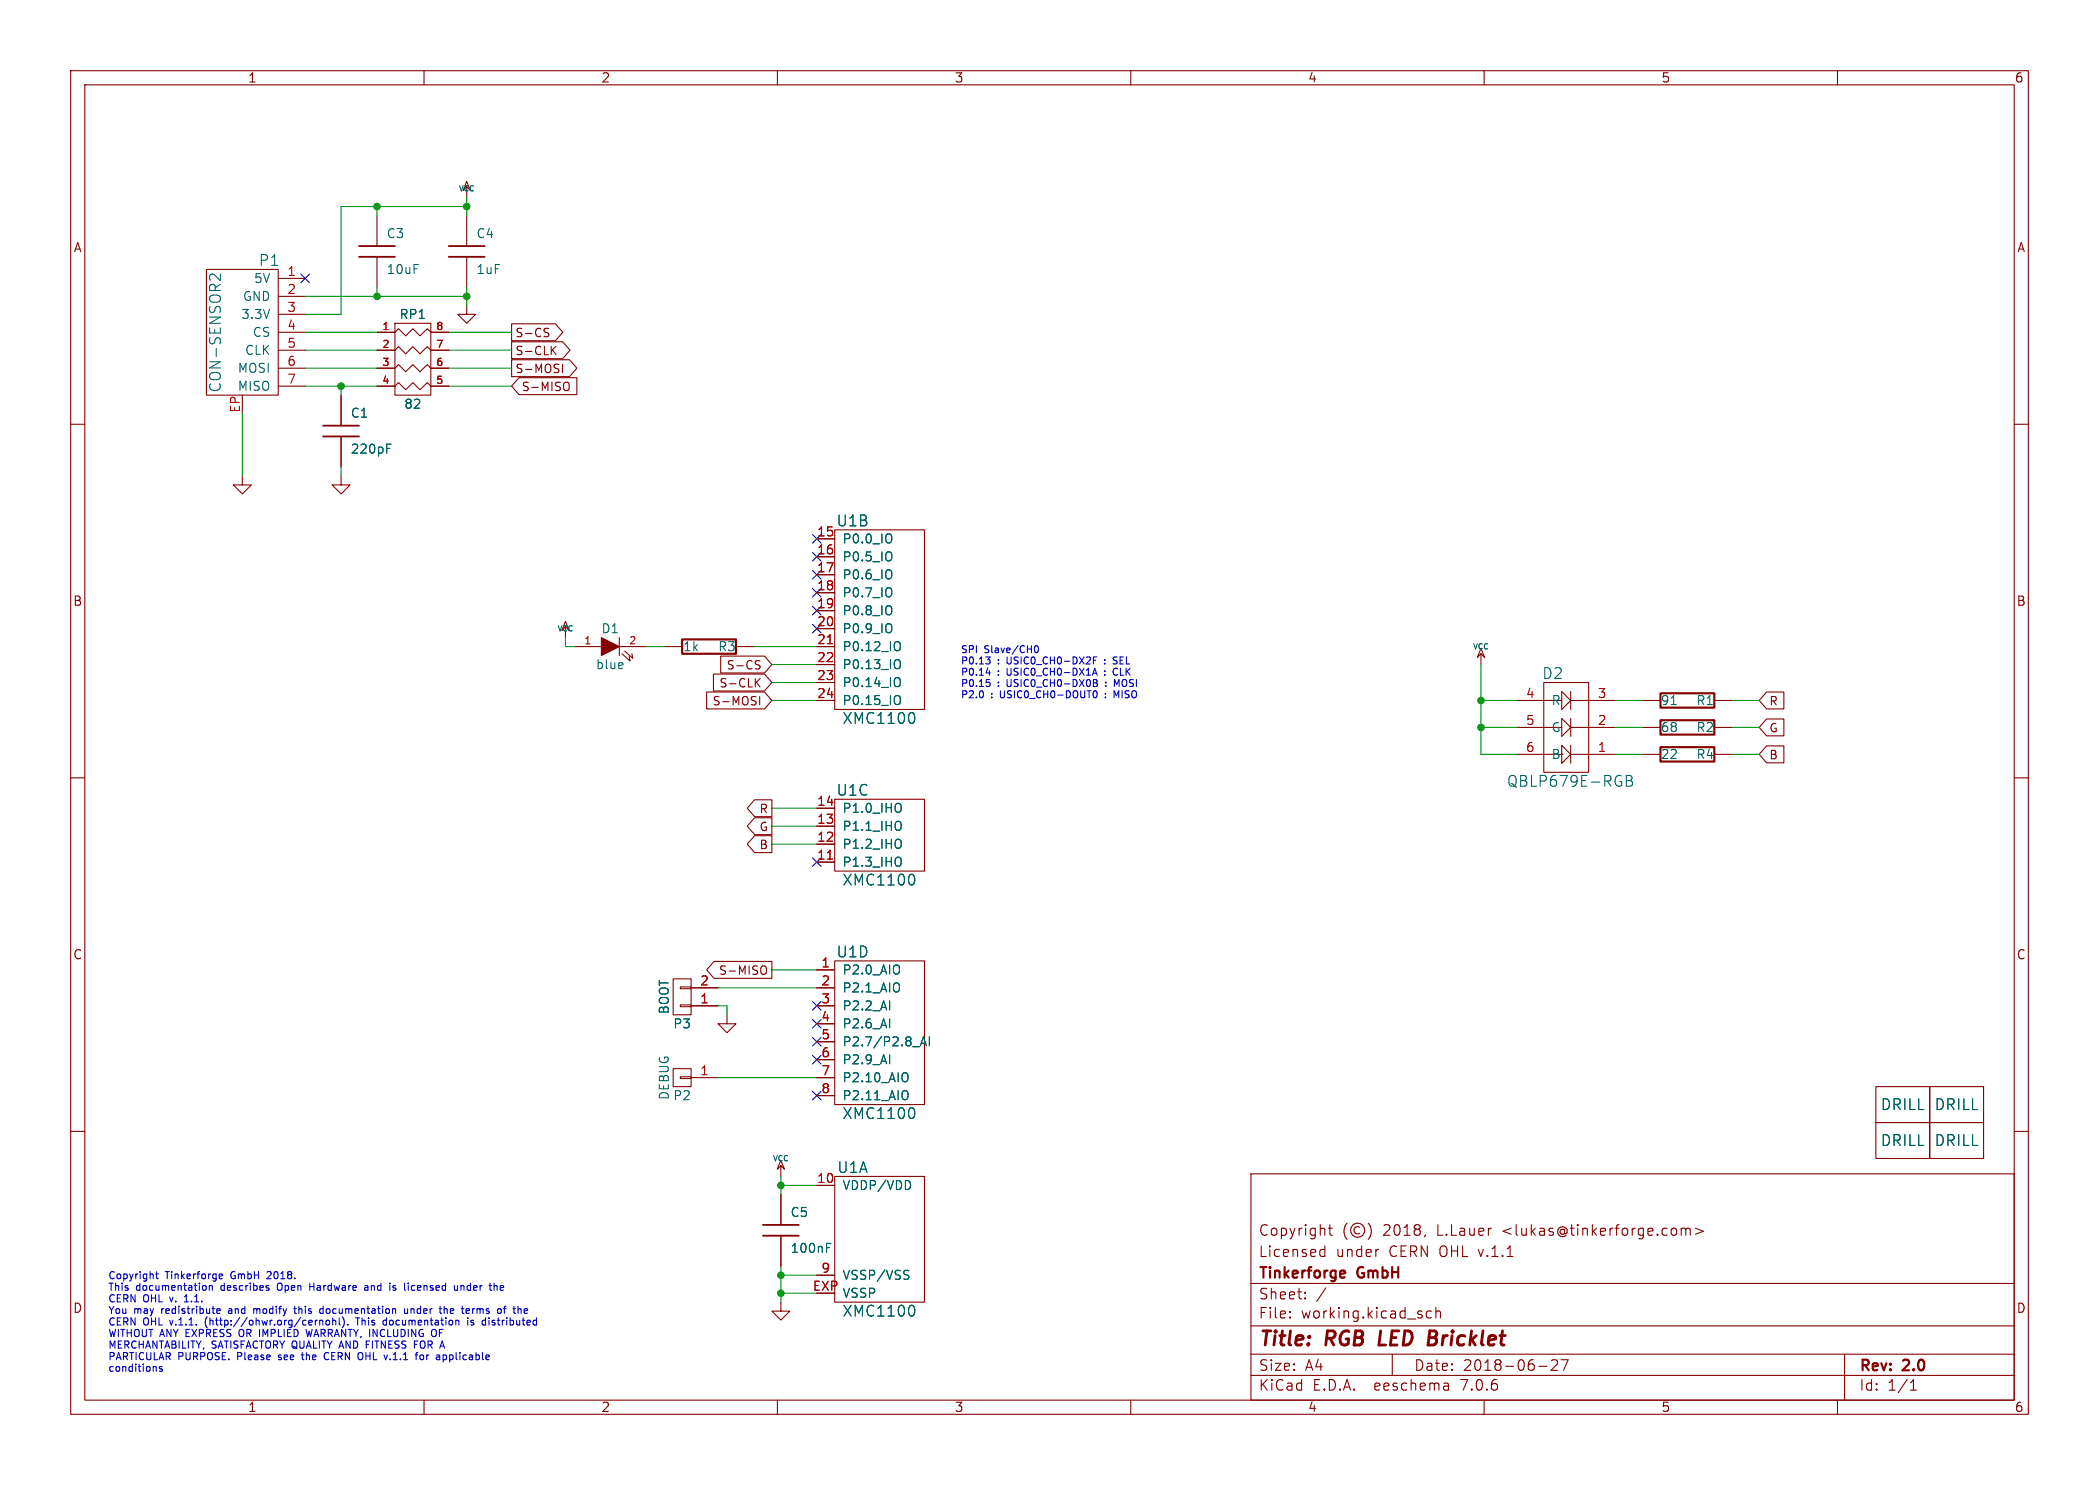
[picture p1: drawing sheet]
<svg xmlns="http://www.w3.org/2000/svg" width="297mm" height="210mm" viewBox="0 0 297 210" stroke-linecap="round" stroke-linejoin="round" font-family="sans-serif">
<g fill="none" stroke="#840000" stroke-width=".15">
<path d="M10 10h277v190h-277zM12 12h273v186h-273zM60 10v2M110 10v2M160 10v2M210 10v2M260 10v2M29.2 38.1h10.2v17.8h-10.2zM39.4 39.4h3.8M53.3 30.5v4.3M53.3 36.3v4.3M66 25.7l.5 1.2-.5-.5-.5 .5z"/>
<path d="M66 26.4v1.5M66 30.5v4.3M66 36.3v4.3M10 60h2M39.4 41.9h3.8M39.4 44.5h3.8M39.4 47h3.8M39.4 49.5h3.8M39.4 52.1h3.8M39.4 54.6h3.8M48.3 55.9v4.3M53.3 54.6h2.6l.5-.5 1 1 1-1 1 1 1.1-1 .5 .5h2.5"/>
<path d="M53.3 52.1h2.6l.5-.5 1 1 1-1 1 1 1.1-1 .5 .5h2.5M53.3 49.5h2.6l.5-.5 1 1 1-1 1 1 1.1-1 .5 .5h2.5M53.3 47h2.6l.5-.5 1 1 1-1 1 1 1.1-1 .5 .5h2.5M55.9 45.7h5.1v10.2h-5.1zM66 43.2v1.3h1.3l-1.3 1.2-1.2-1.2h1.2M72.4 45.8h6.2l1 1.2-1 1.2h-6.2zM72.4 48.3h7.2l1.1 1.2-1.1 1.2h-7.2zM72.4 50.9h8.2l1 1.2-1 1.2h-8.2zM73.4 53.4h8.2v2.4h-8.2l-1-1.2zM77.2 47l.3 .1 .2 .3-.3 .2h-.3M77.2 46.4l.5 .1M78.2 49.5l.5 .7"/>
<path d="M78.7 49l-.7 .6M79.6 51.5v1.2M80 54a.4 .4 0 0 1 .5 .4v.4a.4 .4 0 0 1-.5 .4M285 60h2M34.3 67.3v1.3h1.3l-1.3 1.3-1.3-1.3h1.3M48.3 67.3v1.3h1.2l-1.2 1.3-1.3-1.3h1.3M48.3 61.7v4.3M115.6 76.2h2.5M115.6 78.7h2.5M118.1 74.9h12.7v25.4h-12.7zM80 87.9l.5 1.3-.5-.6-.5 .6zM80 88.6v1.6"/>
<path d="M81.3 91.4h3.8M87.6 91.4h3.8M87.6 90.2v2.5M88 92.5l1.2 1-.2-.7M88.4 92.1l1.1 1-.1-.6M94 91.4h2.5M100 97.9h8.2l1 1.2-1 1.2h-8.2zM101 95.3h7.2l1 1.2-1 1.2h-7.2zM102 92.8h6.2l1 1.2-1 1.2h-6.2zM104.1 91.4h2.6M107 96.5l.5 .6M107.1 94l.3 .1 .1 .3-.2 .2h-.3"/>
<path d="M107.1 93.4l.4 .1M107.5 98.5v1.2M107.5 96l-.6 .6M115.6 81.3h2.5M115.6 83.8h2.5M115.6 86.4h2.5M115.6 88.9h2.5M115.6 91.4h2.5M115.6 94h2.5M115.6 96.5h2.5M115.6 99.1h2.5M209.5 91.7l.6 1.3-.6-.5-.5 .5z"/>
<path d="M209.5 92.5v1.5M214.6 99.1h6.4M218.4 96.5h6.4v12.7h-6.4zM221 97.8l1.2 1.3-1.2 1.2zM222.2 99.1h6.4M222.2 97.8v2.5M232.4 99.1h2.5M242.6 99.1h2.5M250 97.9h2.4v2.4h-2.4l-1.1-1.2zM10 110h2M106.8 115.6h2.4v2.4h-2.4l-1.1-1.2zM106.8 113.1h2.4v2.4h-2.4l-1.1-1.2z"/>
<path d="M106.8 118.2h2.4v2.4h-2.4l-1.1-1.2zM115.6 119.4h2.5M115.6 116.8h2.5M115.6 114.3h2.5M118.1 113h12.7v10.2h-12.7zM214.6 106.7h6.4M214.6 102.9h6.4M221 105.4l1.2 1.3-1.2 1.3zM221 101.6l1.2 1.3-1.2 1.2zM222.2 106.7h6.4M222.2 102.9h6.4M222.2 101.6v2.5"/>
<path d="M222.2 105.4v2.6M232.4 106.7h2.5M232.4 102.9h2.5M242.6 106.7h2.5M242.6 102.9h2.5M250 105.5h2.4v2.4h-2.4l-1.1-1.2zM250 101.7h2.4v2.4h-2.4l-1.1-1.2zM285 110h2M95.2 138.4h2.6v5.1h-2.6zM96.3 139.6h1.5v.2h-1.5zM97.8 139.7h3.8M101 136h8.2v2.4h-8.2l-1-1.2z"/>
<path d="M107.9 136.6a.4 .4 0 0 1 .5 .4v.4a.4 .4 0 0 1-.5 .4M115.6 121.9h2.5M115.6 139.7h2.5M115.6 137.2h2.5M118.1 135.9h12.7v20.3h-12.7zM10 160h2M95.2 151.1h2.6v2.6h-2.6zM96.3 152.3h1.5v.2h-1.5zM96.3 142.1h1.5v.3h-1.5zM97.8 152.4h3.8M97.8 142.2h3.8M102.9 143.5v1.3h1.2l-1.2 1.3-1.3-1.3h1.3"/>
<path d="M115.6 152.4h2.5M115.6 142.2h2.5M115.6 144.8h2.5M115.6 147.3h2.5M115.6 149.9h2.5M115.6 154.9h2.5M265.4 158.8h7.6v5h-7.6zM265.4 153.7h7.6v5.1h-7.6zM273 158.8h7.7v5h-7.7zM273 153.7h7.7v5.1h-7.7zM285 160h2M110.5 164.1l.5 1.3-.5-.6-.5 .6z"/>
<path d="M110.5 164.8v1.6M110.5 168.9v4.3M110.5 174.8v4.3M115.6 167.6h2.5M118.1 166.4h12.7v17.8h-12.7zM177 166h108v32h-108zM186.9 177.6l.1 .1 .5-.1M186.9 176.8l.1-.1 .5 .1M187.5 176.2v1.5M188 173.7h.5M188.2 173.2v1.3v.1l.3 .1M190.6 173a1.72 1.72 0 0 0 0 2.3"/>
<path d="M192.4 173.6a.52 .52 0 0 0-.8 .4 .52 .52 0 0 0 .8 .4M193.6 173a1.72 1.72 0 0 1 0 2.3M195 176.7h.1M201.7 174.6l-.2 .3M237.9 173.8a.37 .37 0 0 1 .6 .1M237.9 173.7v1M238.5 173.9l.2-.2 .4 .1 .1 .9M238.5 173.9v.8M239.9 173.7l1.1 .4-1.1 .5M60 198v2M110 198v2M110.5 184.2v1.2h1.3l-1.3 1.3-1.3-1.3h1.3"/>
<path d="M115.6 180.3h2.5M160 198v2M177 194.5h108M177 191.5h108M177 187.5h108M177 181.5h108M182.5 186.3h.1l-.1 .1M182.5 186.3v.1M182.5 185.5v.1M182.5 185.5h.1l-.1 .1M184.7 183.6v.1M184.7 183.6h-.1l.1 .1"/>
<path d="M184.7 182.8v.1M184.7 182.8h-.1l.1 .1M187.6 182.1l-1.3 2M197 191.5v3M202.5 185.5l-.4-.1-.3 .3v.4l.2 .2 .1 .1 .4-.1M203.2 185.5a.37 .37 0 0 1 .6 .1v.8M203.2 184.9v1.5M204.9 195.7l.1 .9M205 196.5l-.2 .1M205 196h-.2M210 198v2M217.7 193.2h1.2"/>
<path d="M219.5 192.4l.2-.1 .5 .1a.41 .41 0 0 1 .1 .5l-.8 .9h.9M220.9 192.3h1l-.7 1.5M260 198v2M261 191.5v6.5M270.3 196.6h.9M270.3 195.5l.4-.4v1.5"/>
<circle cx="192.1" cy="174" r="1"/>
</g>
<path d="M195.4 188.2l-.3 2h1M202.2 189.2h.7M202.3 188.2h.7M202.9 189.2l.2 .1M203 190.1l-.2 .1h-.7M203.1 189.1l-.2 .1" fill="none" stroke="#840000" stroke-width=".4"/>
<path d="M96.5 90.4h7.6v2.1h-7.6zM234.9 98h7.7v2.1h-7.7zM234.9 105.7h7.7v2h-7.7zM234.9 101.9h7.7v2h-7.7zM190.1 179.7l.2 .1v.2l-.7 .2M190.3 180.6l-.2 .1" fill="none" stroke="#840000" stroke-width=".3"/>
<path d="M50.8 36.3h5.1M50.8 34.8h5.1M63.5 36.3h5.1M63.5 34.8h5.1M45.7 61.7h5.1M45.7 60.2h5.1M107.9 174.8h5.1M107.9 173.2h5.1" fill="none" stroke="#840000" stroke-width=".25"/>
<g fill="none" stroke="#006464" stroke-width=".15">
<path d="M31.2 38.8v.9l-.9-.9a.41 .41 0 0 0-.6 .2v.4M54.7 63.4h.4M54.7 62.8h.6M126.1 75.7v.9M126.1 78.2v.9M88.1 93.8v.2l-.6 .1M126.1 80.8v.9M126.1 83.3v.9M126.1 85.9v.9M126.1 88.4v.9M127.1 90.7l.1 .1a.81 .81 0 0 1-.1 1.2M127.1 93.3l.1 .1a.81 .81 0 0 1-.1 1.2"/>
<path d="M127.1 95.8l.1 .1a.81 .81 0 0 1-.1 1.2M127.1 98.4h.1a.81 .81 0 0 1-.1 1.2M236.5 99.6h.7M127.3 113.7a.9 .9 0 0 1 0 1.1M127.3 116.2a.9 .9 0 0 1 0 1.2M127.3 118.8a.9 .9 0 0 1 0 1.1M129.2 100.8a1.14 1.14 0 0 1 0 1.4M230.1 109.7h.7a.36 .36 0 0 1 .1 .4 .36 .36 0 0 1-.3 .3 .41 .41 0 0 1 .4 .4 .41 .41 0 0 1-.3 .4h-.6zM230.1 110.4h.5M127.3 121.3a.9 .9 0 0 1 0 1.1M129.2 123.7a1.14 1.14 0 0 1 0 1.4M128.3 151.8a.9 .9 0 0 1 0 1.1"/>
<path d="M128.3 154.3a.9 .9 0 0 1 0 1.2M129.1 148h1M129.2 156.7a1.14 1.14 0 0 1 0 1.4M130.2 147.9l.5-1.3 .4 1.3M130.4 147.5h.6M131.5 146.6v1.3M117 176.4h.4M117 175.8h.6M128.1 179.6l.5 .1M128.8 167.3v.6M128.4 180.3l.2 .3-.1 .2-.1 .1M129.2 184.7a1.14 1.14 0 0 1 0 1.3"/>
</g>
<path d="M117.1 91h.7M117.1 121.5h.7" fill="none" stroke="#a90000" stroke-width=".15"/>
<path d="M85.1 90.2l2.5 1.2-2.5 1.3z" fill="#840000" stroke="#840000" stroke-width=".15"/>
<g fill="none" stroke="#0000c2" stroke-width=".15">
<path d="M139.5 95.2h.6M139.6 96.1h.4M139.9 93.3l.2 .2v.2l-.2 .2M139.9 96.5l.2 .2v.2l-.2 .2M140 94.8v.7M140.1 92.9l-.3 .4M146.5 91.4l.1-.1a.53 .53 0 0 1 .3 .5 .53 .53 0 0 1-.3 .5 .66 .66 0 0 1-.1-.9zM154.6 95.5l.3-1 .3 1M154.7 95.2h.4M154.7 93.4h.3M154.7 96.1l.5 .1v.2l-.2 .2M154.7 96.6h.3"/>
<path d="M154.8 97.7h.1a.53 .53 0 0 1 .3 .5 .53 .53 0 0 1-.3 .5l-.1-.1M155 96.6l.3 .2-.1 .2-.5 .1M155.2 92.9h-.5v1M156.3 93.8v.1M156.3 93.3v.1M156.3 94.9v.1M156.3 95.4v.1M156.4 98.6v.1M156.4 98.1v.1M156.5 97v.1M156.5 96.5v.1M157.5 93.8l.4 .1"/>
<path d="M157.8 94.5a.53 .53 0 0 0-.3 .5 .53 .53 0 0 0 .3 .5M157.9 92.9h-.2l-.2 .2 .1 .2 .3 .1M158 98.4l-.4-.7v1M158 96.8l-.3-.7v1M22.2 179.8v.9l.2 .1M37.8 179.9h.1M22 193.3l.1 .1v.5M22 180.2h.4M22.9 193.3h-.2l-.2 .1 .1 .1 .3 .1v.3h-.4M26.1 184.1h.6M26.3 183.2l-.2 .2M28.8 181.8h.3l.1 .2-.1 .4-.3 .1"/>
<path d="M29.1 186.7v.6M29.6 181.9l.2-.1h.2v.7M29.6 181.8v.7M30.7 185.4l.5-.1-.1-.2h-.3l-.1 .1v.5h.4M31 180.3l.2-.1h.2l.1 .1v.1l-.5 .1M31 180.7l.2 .1h.3M32.4 185.4v.3M33.9 188.1v.8M35.9 185.1v.6M36.2 185.1l-.3 .1M37.9 182.1l.2 .2-.2 .2M37.9 181.8h.1"/>
<path d="M38.3 180.3l-.6 .5h.7M39.3 181.6v.7M39.4 192.2l.1 .1M39.4 191.7v.2M41.6 185.1h.3M41.7 184.7v.9l.2 .1M42.6 191.6h.4M42.8 191.3v.8l.2 .2M43.3 188l.2 1 .2-.7 .2 .7M43.8 181.5v1M43.8 181.9h.6M45.2 185.6l.2 .1h.3"/>
<path d="M45.2 186.7v.7M45.2 186.8l.2-.1 .2 .1 .1 .6M45.7 185.1h-.3l-.2 .2M45.7 184.7v1M46.1 191.3a.5 .5 0 0 0-.2 .7 .5 .5 0 0 0 .5 .2M46.2 186.8l.2-.1 .2 .2v.3l-.2 .2-.2-.1-.1-.1zM47.1 186.8l.1-.1 .3 .1v.6M47.1 186.4v1M48 186.4v.8l.1 .2M48.5 186.3a1.19 1.19 0 0 1 0 1.4M49.2 187.3v.1M50.6 186.4v1"/>
<path d="M51.2 191.3a.72 .72 0 0 1 0 .9M51.6 181.8h.4l.1 .7M51.8 190.1h.4M52.1 182l-.4 .1-.1 .1 .1 .3 .4-.1M54.2 187.3l.2 .1 .3-.1M54.7 186.8l-.3-.1-.2 .1M54.7 186.4v1M55.6 182.4h.4M56 181.8h-.3l-.1 .1v.2l.4 .1M57.2 185.1l.1 .6h.2h.2M57.7 185.1v.6M57.8 181.5v.1"/>
<path d="M58.2 185.1v.6M58.3 181.8l-.1 .2 .1 .4M58.3 185.1l-.1 .1M58.6 190.1h.4M59.5 191.7l.3-.1 .1 .2v.3l-.1 .2-.3-.1-.1-.1zM61.6 188.1a.72 .72 0 0 1 0 .9M62.7 191.7l.3-.1 .2 .2-.1 .4h-.4M62.9 185.2l.1-.1h.2l.1 .6M62.9 184.7v1M64.3 181.8l.1 .6 .2 .1 .1-.1M64.7 181.8v.7M64.8 186.7l.1 .2v.5"/>
<path d="M65.2 181.8v.7M65.6 181.8h-.2l-.2 .1M66.2 186.4v.1M66.2 186.7v.7M66.3 185.1l.1 .2-.5 .1M66.4 185.7h-.1M66.6 187.3h.4M66.9 185.1v.6M66.9 185.2v.1M67 186.8l-.2-.1-.2 .2 .1 .1 .3 .1M69.2 186.4v.1M69.2 186.7v.7"/>
<path d="M70.1 181.8l.2 .1v.6M70.8 181.8v.6M71.2 185.1h.4M71.3 182l-.5 .1M71.6 184.7l-.2 .2v.8M74.2 185.7h.4M74.2 185.1h.3l.2 .2-.5 .1"/>
</g>
<g fill="none" stroke="#009600" stroke-width=".15">
<path d="M53.3 29.2v1.3M66 27.9v2.6M66 29.2h-17.7v15.3h-5.1M34.3 58.4v8.9M43.2 52.1h10.1M43.2 54.6h10.1M43.2 47h10.1M43.2 41.9h22.8M43.2 49.5h10.1M48.3 54.6v1.3M53.3 40.6v1.3M63.5 52.1h8.9"/>
<path d="M63.5 54.6h8.9M63.5 47h8.9M63.5 49.5h8.9M66 40.6v2.6M48.3 66v1.3M80 90.2v1.2h1.3M91.4 91.4h2.6M106.7 91.4h8.9M109.2 99.1h6.4M109.2 96.5h6.4M109.2 94h6.4M209.5 94v12.7h5.1"/>
<path d="M209.5 99.1h5.1M228.6 99.1h3.8M245.1 99.1h3.8M109.2 119.4h6.4M109.2 116.8h6.4M109.2 114.3h6.4M209.5 102.9h5.1M228.6 106.7h3.8M228.6 102.9h3.8M245.1 106.7h3.8M245.1 102.9h3.8M101.6 139.7h14"/>
<path d="M109.2 137.2h6.4M101.6 142.2h1.3v1.3M101.6 152.4h14M110.5 166.4v2.5M110.5 179.1v5.1M110.5 167.6h5.1M110.5 180.3h5.1M110.5 182.9h5.1"/>
</g>
<g fill="none" stroke="#000084" stroke-width=".15">
<path d="M42.6 38.8l1.2 1.2M43.8 38.8l-1.2 1.2M115 78.1l1.2 1.2M115 75.6l1.2 1.2M116.2 78.1l-1.2 1.2M116.2 75.6l-1.2 1.2M115 88.3l1.2 1.2M115 80.7l1.2 1.2M115 85.8l1.2 1.2M115 83.2l1.2 1.2M116.2 88.3l-1.2 1.2M116.2 80.7l-1.2 1.2"/>
<path d="M116.2 85.8l-1.2 1.2M116.2 83.2l-1.2 1.2M115 121.3l1.2 1.2M116.2 121.3l-1.2 1.2M115 149.3l1.2 1.2M115 144.2l1.2 1.2M115 141.6l1.2 1.2M115 154.3l1.2 1.2M115 146.7l1.2 1.2M116.2 149.3l-1.2 1.2M116.2 144.2l-1.2 1.2M116.2 141.6l-1.2 1.2"/>
<path d="M116.2 154.3l-1.2 1.2M116.2 146.7l-1.2 1.2"/>
</g>
<g fill="#009600" stroke="#009600" stroke-width=".15">
<circle cx="110.5" cy="167.6" r=".46"/>
<circle cx="209.5" cy="102.9" r=".46"/>
<circle cx="209.5" cy="99.1" r=".46"/>
<circle cx="110.5" cy="180.3" r=".46"/>
<circle cx="110.5" cy="182.9" r=".46"/>
<circle cx="53.3" cy="29.2" r=".46"/>
<circle cx="66" cy="29.2" r=".46"/>
<circle cx="48.3" cy="54.6" r=".46"/>
<circle cx="53.3" cy="41.9" r=".46"/>
<circle cx="66" cy="41.9" r=".46"/>
</g>
<g font-size="2.8" fill="#840000">
<text x="178" y="190.9">Title:</text>
<text x="187.7" y="190.9">RGB</text>
<text x="196" y="190.9">LED</text>
<text x="203.7" y="190.9">Bricklet</text>
</g>
<g font-size="2.1" fill="#006464">
<text x="36.5" y="37.8">P1</text>
<text x="31.5" y="55.6" transform="rotate(-90 31.5 55.6)">CON-SENSOR2</text>
<text x="118.3" y="74.7">U1B</text>
<text x="218.1" y="96.2">D2</text>
<text x="119.1" y="102.6">XMC1100</text>
<text x="118.3" y="112.8">U1C</text>
<text x="213.1" y="111.5">QBLP679E-RGB</text>
<text x="119.1" y="125.5">XMC1100</text>
<text x="118.3" y="135.6">U1D</text>
<text x="119.1" y="158.5">XMC1100</text>
<text x="266" y="157.2">DRILL</text>
<text x="273.7" y="157.2">DRILL</text>
<text x="118.4" y="166.1">U1A</text>
<text x="266" y="162.3">DRILL</text>
<text x="273.7" y="162.3">DRILL</text>
<text x="119.1" y="186.4">XMC1100</text>
</g>
<g font-size="2.1" fill="#840000">
<text x="178" y="178">Licensed</text>
<text x="178" y="175">Copyright</text>
<text x="189" y="178">under</text>
<text x="195.7" y="175">2018,</text>
<text x="196.6" y="178">CERN OHL v.1.1</text>
<text x="203.5" y="175">L.Lauer</text>
<text x="212.8" y="175">&lt;lukas@tinkerforge.com&gt;</text>
<text x="178" y="184">Sheet:</text>
<text x="178" y="181.2">Tinkerforge</text>
<text x="192.2" y="181.2">GmbH</text>
<text x="178" y="186.7">File:</text>
<text x="184.1" y="186.7">working.kicad_sch</text>
<text x="178" y="196.9">KiCad</text>
<text x="178" y="194.1">Size:</text>
<text x="184.7" y="194.1">A4</text>
<text x="185.7" y="196.9">E.D.A.</text>
<text x="194.6" y="196.9">eeschema</text>
<text x="200" y="194.1">Date:</text>
<text x="207" y="196.9">7.0.6</text>
<text x="207" y="194.1">2018-06-27</text>
<text x="263" y="194.3">Rev:</text>
<text x="263" y="196.9">Id:</text>
<text x="267.1" y="196.9">1/1</text>
<text x="269.4" y="194.3">2.0</text>
</g>
<g font-size="1.8" fill="#840000">
<text x="35" y="11.9">1</text>
<text x="85" y="11.9">2</text>
<text x="135" y="11.9">3</text>
<text x="185" y="11.9">4</text>
<text x="235" y="11.9">5</text>
<text x="285" y="11.9">6</text>
<text x="10.3" y="35.9">A</text>
<text x="285.3" y="35.9">A</text>
<text x="10.3" y="85.9">B</text>
<text x="285.3" y="85.9">B</text>
<text x="10.3" y="135.9">C</text>
<text x="285.3" y="135.9">C</text>
<text x="10.3" y="185.9">D</text>
<text x="285.3" y="185.9">D</text>
<text x="35" y="199.9">1</text>
<text x="85" y="199.9">2</text>
<text x="135" y="199.9">3</text>
<text x="185" y="199.9">4</text>
<text x="235" y="199.9">5</text>
<text x="285" y="199.9">6</text>
</g>
<g font-size="1.8" fill="#006464">
<text x="54.6" y="33.9">C3</text>
<text x="67.3" y="33.9">C4</text>
<text x="35.9" y="40.2">5V</text>
<text x="54.6" y="39">10uF</text>
<text x="67.3" y="39">1uF</text>
<text x="34" y="45.3">3.3V</text>
<text x="34.3" y="42.8">GND</text>
<text x="35.7" y="47.9">CS</text>
<text x="56.4" y="45.3">RP1</text>
<text x="33.6" y="52.9">MOSI</text>
<text x="34.6" y="50.4">CLK</text>
<text x="33.6" y="55.5">MISO</text>
<text x="49.5" y="59.3">C1</text>
<text x="57.1" y="58">82</text>
<text x="49.5" y="64.4">220pF</text>
<text x="119.1" y="77.1">P0.0_IO</text>
<text x="119.1" y="79.6">P0.5_IO</text>
<text x="119.1" y="82.1">P0.6_IO</text>
<text x="85" y="89.8">D1</text>
<text x="119.1" y="84.7">P0.7_IO</text>
<text x="119.1" y="87.2">P0.8_IO</text>
<text x="119.1" y="89.8">P0.9_IO</text>
<text x="84.2" y="94.8">blue</text>
<text x="96.6" y="92.3">1k</text>
<text x="101.5" y="92.3">R3</text>
<text x="119.1" y="92.3">P0.12_IO</text>
<text x="119.1" y="94.8">P0.13_IO</text>
<text x="119.1" y="97.4">P0.14_IO</text>
<text x="119.1" y="99.9">P0.15_IO</text>
<text x="219.5" y="99.9">R</text>
<text x="234.9" y="99.9">91</text>
<text x="240" y="99.9">R1</text>
<text x="219.5" y="103.7">G</text>
<text x="219.5" y="107.5">B</text>
<text x="234.9" y="107.5">22</text>
<text x="234.9" y="103.7">68</text>
<text x="240" y="107.5">R4</text>
<text x="240" y="103.7">R2</text>
<text x="119.1" y="117.7">P1.1_IHO</text>
<text x="119.1" y="115.2">P1.0_IHO</text>
<text x="119.1" y="122.8">P1.3_IHO</text>
<text x="119.1" y="120.2">P1.2_IHO</text>
<text x="94.8" y="143.5" transform="rotate(-90 94.8 143.5)">BOOT</text>
<text x="119.1" y="138">P2.0_AIO</text>
<text x="119.1" y="140.6">P2.1_AIO</text>
<text x="119.1" y="143.1">P2.2_AI</text>
<text x="95.2" y="145.6">P3</text>
<text x="119.1" y="145.6">P2.6_AI</text>
<text x="119.1" y="148.2">P2.7/P2.8_AI</text>
<text x="94.8" y="155.6" transform="rotate(-90 94.8 155.6)">DEBUG</text>
<text x="95.2" y="155.8">P2</text>
<text x="119.1" y="150.7">P2.9_AI</text>
<text x="119.1" y="153.3">P2.10_AIO</text>
<text x="119.1" y="155.8">P2.11_AIO</text>
<text x="111.8" y="172.3">C5</text>
<text x="119.1" y="168.5">VDDP/VDD</text>
<text x="111.8" y="177.4">100nF</text>
<text x="119.1" y="181.2">VSSP/VSS</text>
<text x="119.1" y="183.7">VSSP</text>
</g>
<g font-size="1.8" fill="#a90000">
<text x="40.6" y="39.1">1</text>
<text x="40.6" y="41.7">2</text>
<text x="40.6" y="44.2">3</text>
<text x="40.6" y="46.7">4</text>
<text x="40.6" y="49.3">5</text>
<text x="40.6" y="51.8">6</text>
<text x="34" y="58.5" transform="rotate(-90 34 58.5)">EP</text>
<text x="40.6" y="54.4">7</text>
<text x="115.5" y="75.9">15</text>
<text x="115.5" y="78.5">16</text>
<text x="115.5" y="81">17</text>
<text x="115.5" y="83.6">18</text>
<text x="115.5" y="86.1">19</text>
<text x="115.5" y="88.6">20</text>
<text x="115.5" y="91.2">21</text>
<text x="115.5" y="93.7">22</text>
<text x="115.5" y="96.3">23</text>
<text x="115.5" y="98.8">24</text>
<text x="215.8" y="98.8">4</text>
<text x="226" y="98.8">3</text>
<text x="215.8" y="102.6">5</text>
<text x="215.8" y="106.4">6</text>
<text x="226" y="106.4">1</text>
<text x="226" y="102.6">2</text>
<text x="115.5" y="119.1">12</text>
<text x="115.5" y="116.6">13</text>
<text x="115.5" y="114">14</text>
<text x="115.5" y="121.7">11</text>
<text x="116.1" y="136.9">1</text>
<text x="99" y="142">1</text>
<text x="99" y="139.4">2</text>
<text x="116.1" y="139.4">2</text>
<text x="116.1" y="142">3</text>
<text x="116.1" y="144.5">4</text>
<text x="116.1" y="147.1">5</text>
<text x="116.1" y="149.6">6</text>
<text x="99" y="152.1">1</text>
<text x="116.1" y="152.1">7</text>
<text x="116.1" y="154.7">8</text>
<text x="115.5" y="167.4">10</text>
<text x="114.9" y="182.6">EXP</text>
<text x="116.1" y="180.1">9</text>
</g>
<g font-size="1.7" fill="#840000">
<text x="72.8" y="47.9">S-CS</text>
<text x="72.8" y="50.4">S-CLK</text>
<text x="72.8" y="53">S-MOSI</text>
<text x="73.7" y="55.5">S-MISO</text>
<text x="102.7" y="94.9">S-CS</text>
<text x="100.7" y="100">S-MOSI</text>
<text x="101.7" y="97.4">S-CLK</text>
<text x="250.3" y="100">R</text>
<text x="250.3" y="107.6">B</text>
<text x="250.3" y="103.8">G</text>
<text x="107.4" y="117.8">G</text>
<text x="107.4" y="115.2">R</text>
<text x="107.4" y="120.3">B</text>
<text x="101.6" y="138.1">S-MISO</text>
</g>
<g font-size="1.4" fill="#a90000">
<text x="54" y="46.7">1</text>
<text x="61.6" y="46.7">8</text>
<text x="54" y="49.3">2</text>
<text x="54" y="51.8">3</text>
<text x="61.6" y="51.8">6</text>
<text x="61.6" y="49.3">7</text>
<text x="54" y="54.4">4</text>
<text x="61.6" y="54.4">5</text>
<text x="82.6" y="91.2">1</text>
<text x="88.9" y="91.2">2</text>
</g>
<g font-size="1.4" fill="#0000c2">
<text x="135.9" y="92.4">SPI</text>
<text x="135.9" y="94">P0.13</text>
<text x="135.9" y="95.6">P0.14</text>
<text x="139.3" y="92.4">Slave/CH0</text>
<text x="141.2" y="94">:</text>
<text x="141.2" y="95.6">:</text>
<text x="142.7" y="94">USIC0_CH0-DX2F</text>
<text x="142.7" y="95.6">USIC0_CH0-DX1A</text>
<text x="158.2" y="94">SEL</text>
<text x="158.2" y="95.6">CLK</text>
<text x="135.9" y="97.2">P0.15</text>
<text x="135.9" y="98.8">P2.0</text>
<text x="140.3" y="98.8">:</text>
<text x="141.2" y="97.2">:</text>
<text x="141.7" y="98.8">USIC0_CH0-DOUT0</text>
<text x="142.7" y="97.2">USIC0_CH0-DX0B</text>
<text x="158.3" y="98.8">MISO</text>
<text x="158.4" y="97.2">MOSI</text>
<text x="15.2" y="181">Copyright</text>
<text x="15.2" y="182.6">This</text>
<text x="15.2" y="184.2">CERN</text>
<text x="15.2" y="185.9">You</text>
<text x="19" y="185.9">may</text>
<text x="19.3" y="182.6">documentation</text>
<text x="20.3" y="184.2">OHL</text>
<text x="23.1" y="185.9">redistribute</text>
<text x="23.4" y="181">Tinkerforge</text>
<text x="24.3" y="184.2">v.</text>
<text x="26.5" y="184.2">1.1.</text>
<text x="31.5" y="182.6">describes</text>
<text x="32.8" y="185.9">and</text>
<text x="32.9" y="181">GmbH</text>
<text x="36.6" y="185.9">modify</text>
<text x="38.3" y="181">2018.</text>
<text x="39.7" y="182.6">Open</text>
<text x="42.6" y="185.9">this</text>
<text x="44.5" y="182.6">Hardware</text>
<text x="46.5" y="185.9">documentation</text>
<text x="52.6" y="182.6">and</text>
<text x="56.3" y="182.6">is</text>
<text x="58.7" y="182.6">licensed</text>
<text x="58.7" y="185.9">under</text>
<text x="64" y="185.9">the</text>
<text x="66" y="182.6">under</text>
<text x="67.4" y="185.9">terms</text>
<text x="71.3" y="182.6">the</text>
<text x="72.6" y="185.9">of</text>
<text x="15.2" y="187.5">CERN</text>
<text x="15.2" y="189.2">WITHOUT ANY EXPRESS</text>
<text x="15.2" y="190.8">MERCHANTABILITY,</text>
<text x="20.3" y="187.5">OHL</text>
<text x="24.3" y="187.5">v.1.1.</text>
<text x="29.5" y="187.5">(http://ohwr.org/cernohl).</text>
<text x="30" y="190.8">SATISFACTORY QUALITY AND</text>
<text x="34.3" y="189.2">OR IMPLIED</text>
<text x="44.3" y="189.2">WARRANTY, INCLUDING</text>
<text x="51.1" y="187.5">This</text>
<text x="52.5" y="190.8">FITNESS</text>
<text x="55.2" y="187.5">documentation</text>
<text x="59.6" y="190.8">FOR</text>
<text x="62.5" y="189.2">OF</text>
<text x="67.4" y="187.5">is</text>
<text x="69.7" y="187.5">distributed</text>
<text x="15.2" y="192.4">PARTICULAR</text>
<text x="15.2" y="194.1">conditions</text>
<text x="25.2" y="192.4">PURPOSE.</text>
<text x="33.8" y="192.4">Please</text>
<text x="39.9" y="192.4">see</text>
<text x="43.4" y="192.4">the</text>
<text x="46.8" y="192.4">CERN</text>
<text x="51.9" y="192.4">OHL</text>
<text x="55.9" y="192.4">v.1.1</text>
<text x="60.6" y="192.4">for</text>
<text x="63.7" y="192.4">applicable</text>
</g>
<g font-size="1.1" fill="#006464">
<text x="64.8" y="27.3">VCC</text>
<text x="78.8" y="89.5">VCC</text>
<text x="208.3" y="92">VCC</text>
<text x="109.2" y="164.4">VCC</text>
</g>
</svg>
